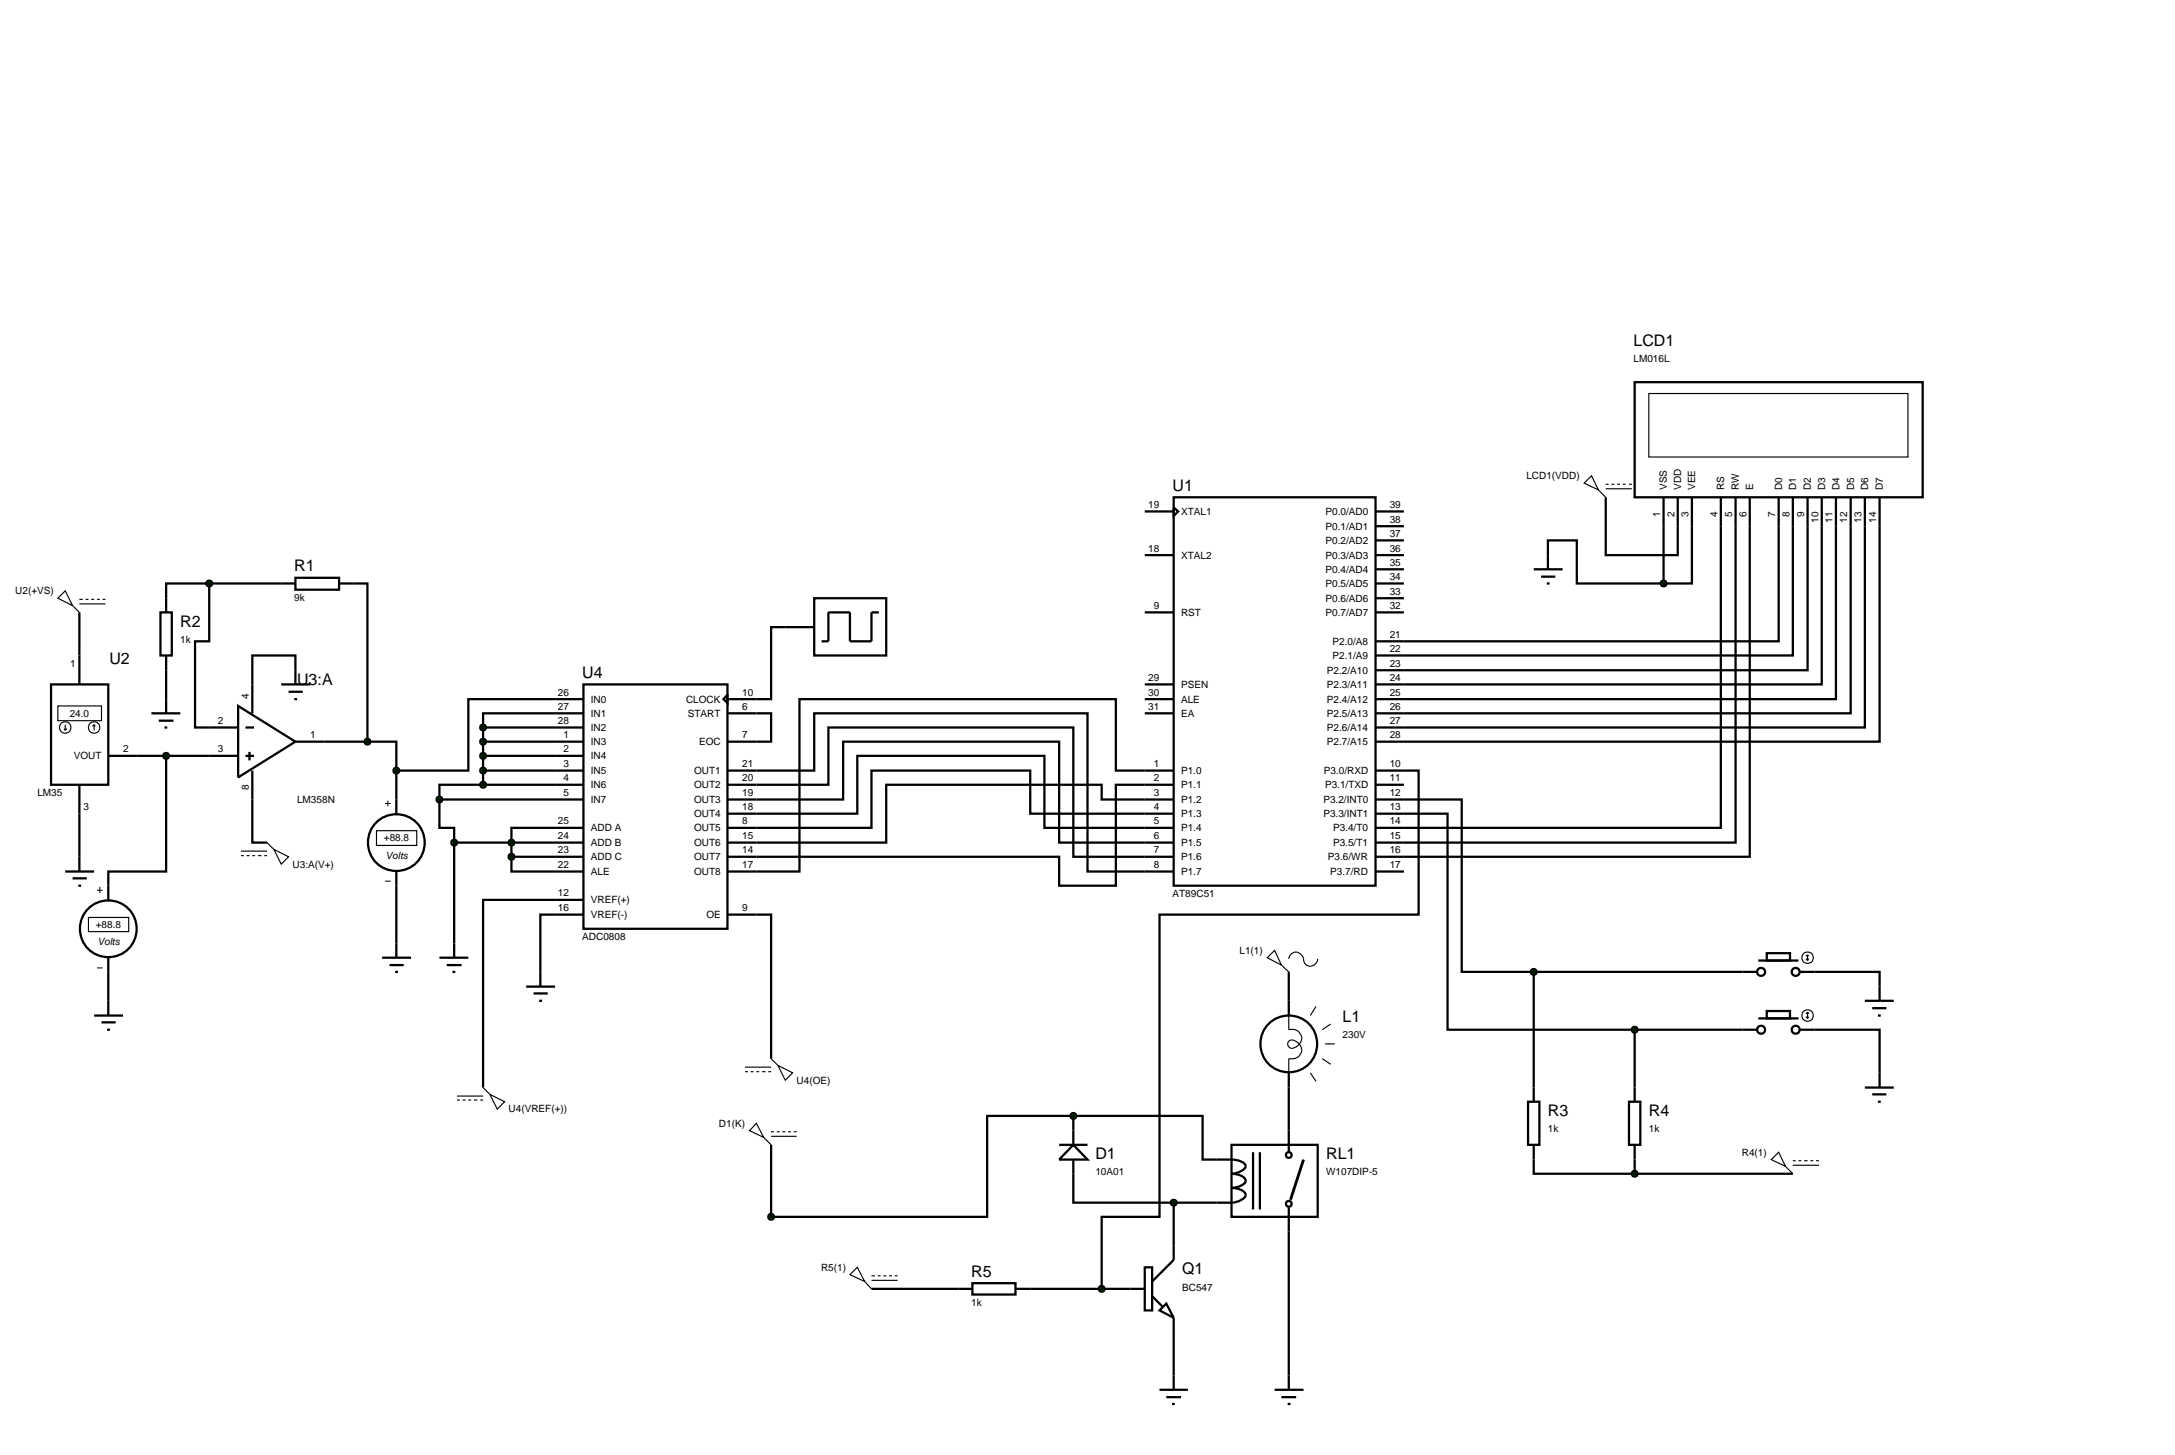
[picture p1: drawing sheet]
<svg xmlns="http://www.w3.org/2000/svg" width="384mm" height="257mm" viewBox="0 0 384 257" stroke-linecap="round" stroke-linejoin="round" font-family="sans-serif">
<g fill="none" stroke="#000" stroke-width=".4">
<path d="M288.3 67.4h50.8v20.3h-50.8zM201.9 97.9h5.1M201.9 90.2h5.1M207 87.7h35.6v68.5h-35.6zM207 89.5l.8 .7-.8 .8zM242.6 97.9h5M242.6 90.2h5M242.6 92.8h5M242.6 95.3h5M283.2 87.7v10.2h12.7v-10.2M293.4 87.7v15.2M298.4 87.7v15.2h-5"/>
<path d="M303.5 87.7v58.3h-60.9M306.1 87.7v60.9h-63.5M308.6 87.7v63.4h-66M313.7 87.7v25.4h-71.1M316.2 87.7v27.9h-73.6M318.8 87.7v30.5h-76.2M321.3 87.7v33h-78.7M323.8 87.7v35.6h-81.2M326.4 87.7v38.1h-83.8M328.9 87.7v40.6h-86.3M331.5 87.7v43.1h-88.9M14 108v7.6"/>
<path d="M29.3 118.2v5.1M36.9 102.9h-7.6v2.6M36.9 102.9v10.2h-2.5v15.2h2.5M36.9 102.9h12.7M52.1 118.2v-2.6h-7.6v5.1M62.3 102.9h2.5v27.9M138.5 110.6h-2.5v12.7h-2.6M201.9 108h5.1M242.6 102.9h5M242.6 108h5M242.6 100.4h5M242.6 105.5h5"/>
<path d="M270.5 100.4h5.1M271.8 101.7h2.5M272.8 102.9h.5M273 100.4v-5.1h5.1v7.6h15.3M24.2 133.3h12.7M29.3 133.3v20.4h-10.2v2.5M57.2 130.8h7.6M64.8 130.8h5.1v5.1M69.9 135.9v5.1M85.2 138.4h-7.7v2.6M85.2 128.3h12.7M85.2 128.3v10.1"/>
<path d="M85.2 130.8h12.7M85.2 133.3h12.7M85.2 135.9h12.7M85.2 138.4h12.7M97.9 125.8h-12.7v2.5M97.9 123.3h-15.3v12.6h-12.7M133.4 135.9h10.2v-10.1h48.2v27.9h15.2M133.4 125.8h2.6v5h-2.6M133.4 138.4h12.7v-10.1h43.2v22.8h17.7M201.9 123.3h5.1M201.9 125.8h5.1M201.9 120.7h5.1"/>
<path d="M207 138.4h-10.2v17.8h-10v-5.1h-53.4M207 135.9h-10.2v-12.6h-55.8v30.4h-7.6M242.6 135.9h7.6v25.4h-45.7v53.3h-10.2v12.7M242.6 138.4h5M14 143.5v7.6M44.5 141v7.6h2.6M69.9 156.2v10.2M77.5 141v5h2.6v2.6M77.5 141h20.4M80.1 148.6h17.8M80.1 148.6v17.8M90.2 151.1v2.6h7.7"/>
<path d="M90.2 151.1h7.7M97.9 158.7h-12.7v33.1M97.9 146h-7.7v5.1M133.4 143.5h17.8v-10.2h33v12.7h22.8M133.4 141h15.3v-10.2h38.1v17.8h20.2M207 143.5h-25.3v-7.6h-28v10.1h-20.3M207 141h-12.7v-2.6h-38v10.2h-22.9M242.6 141h15.2v30.4h12.7M242.6 143.5h12.7v38.1h33M242.6 153.7h5M19.1 171.4v5.1M97.9 161.3h-2.6v10.1"/>
<path d="M133.4 161.3h2.6v25.4M227.3 171.4v5.1M270.5 171.4v20.4M270.5 171.4h36.8M320 171.4h11.5v2.6M189.3 196.8h22.8v7.7h2.5M189.3 196.8h-15.2v17.8h-38.1v-12.7M189.3 196.8v2.6M227.3 191.8v7.6M288.3 181.6v10.2M288.3 181.6h19M320 181.6h11.5v7.6"/>
<path d="M189.3 207v5.1h17.7M207 212.1v7.6M207 212.1h7.6M227.3 217.2v25.4M270.5 204.5v2.5h17.8M288.3 207h27.9M288.3 204.5v2.5M153.7 227.3h15.3M181.7 227.3h17.7M207 234.9v7.7"/>
</g>
<path d="M290.8 69.4h45.7v11.2h-45.7z" fill="none" stroke="#000" stroke-width=".2"/>
<path d="M293 102.6l.4-.2-.5 .5zM293.4 102.4l.4 .2 .1 .3zM293.9 102.9l-.1 .3-.4 .2zM292.9 102.9l.5 .5-.4-.2z" fill="#004000" stroke="#000" stroke-width=".4"/>
<path d="M293.4 102.4l.5 .5-.5 .5-.5-.5z" fill="#004000"/>
<g fill="none" stroke="#000" stroke-width=".2">
<path d="M279.4 85.2l1.3-1.3 1.2 2.5zM281.9 86.4l1.3 1.3M283.2 85.4h.5M283.2 86.2h4.6M284.2 85.4h.5M285.2 85.4h.5M286.2 85.4h.5M287.3 85.4h.5M10.2 105.5l1.3-1.3 1.3 2.6zM12.8 106.8l1.2 1.2M14 105.7h.6M14 106.5h4.6"/>
<path d="M15.1 105.7h.5M16.1 105.7h.5M17.1 105.7h.5M18.1 105.7h.5M10.2 124.5h7.7v2.6h-7.7zM11.3 128.5l.2 .3M11.5 127.8v1M11.8 128.5l-.3 .3M16.6 127.8l-.3 .3M16.6 127.8l.2 .3M16.6 127.8v1M80.6 194h.5"/>
<path d="M80.6 193.3h4.6M81.6 194h.5M82.6 194h.5M83.6 194h.6M84.7 194h.5M85.2 191.8l1.2 1.2M86.4 193l2.6 1.3-1.3 1.3z"/>
<circle cx="11.5" cy="128.3" r="1.01"/>
<circle cx="16.6" cy="128.3" r="1.01"/>
</g>
<g fill="none" stroke="#000" stroke-width=".4">
<path d="M14 115.6v5.1M9 120.7h10.1v17.7h-10.1zM14 138.4v5.1M19.1 133.3h5.1M97.9 133.3h5M97.9 135.9h5M97.9 130.8h5M97.9 138.4h5M97.9 125.8h5M97.9 123.3h5M97.9 128.3h5M102.9 120.7h25.4v43.1h-25.4z"/>
<path d="M128.3 122.5v1.5l-.7-.7zM128.3 135.9h5.1M128.3 130.8h5.1M128.3 138.4h5.1M128.3 125.8h5.1M128.3 123.3h5.1M11.5 153.7h5.1M12.8 154.9h2.5M13.8 156.2h.5M14 151.1v2.6M97.9 153.7h5M97.9 148.6h5"/>
<path d="M97.9 146h5M97.9 151.1h5M97.9 158.7h5M97.9 141h5M128.3 153.7h5.1M128.3 148.6h5.1M128.3 146h5.1M128.3 151.1h5.1M128.3 141h5.1M128.3 143.5h5.1M77.5 168.9h5.1M78.8 170.2h2.6"/>
<path d="M79.8 171.4h.5M80.1 166.4v2.5M92.8 174h5.1M94.1 175.2h2.5M95.1 176.5h.5M95.3 171.4v2.6M97.9 161.3h5M128.3 161.3h5.1"/>
</g>
<g fill="#004000" stroke="#000" stroke-width=".4">
<path d="M84.8 128l.4-.2-.5 .5zM85.2 127.8l.4 .2 .1 .3zM85.2 128.8l.5-.5-.1 .3zM84.7 128.3l.5 .5-.3-.1z"/>
<path d="M84.8 130.5l.4-.2-.5 .5zM85.2 130.3l.4 .2 .1 .3zM85.2 131.3l.5-.5-.1 .3zM84.7 130.8l.5 .5-.3-.1z"/>
<path d="M84.8 133l.4-.2-.5 .5zM85.2 132.8l.4 .2 .1 .3zM85.7 133.3l-.1 .3-.4 .2zM84.7 133.3l.5 .5-.3-.1z"/>
<path d="M84.8 135.6l.4-.2-.5 .5zM85.2 135.4l.4 .2 .1 .3zM85.7 135.9l-.1 .3-.4 .2zM84.7 135.9l.5 .5-.4-.2z"/>
<path d="M84.8 138.1l.4-.2-.5 .5zM85.2 137.9l.4 .2 .1 .3zM85.2 138.9l.5-.5-.1 .3zM84.7 138.4l.5 .5-.3-.1z"/>
<path d="M77.1 140.7l.4-.2-.5 .5zM77.5 140.5l.4 .2 .1 .3zM77.5 141.5l.5-.5-.1 .3zM77 141l.5 .5-.4-.2z"/>
</g>
<g fill="#004000">
<path d="M84.7 128.3l.5-.5 .5 .5-.5 .5z"/>
<path d="M84.7 130.8l.5-.5 .5 .5-.5 .5z"/>
<path d="M84.7 133.3l.5-.5 .5 .5-.5 .5z"/>
<path d="M84.7 135.9l.5-.5 .5 .5-.5 .5z"/>
<path d="M84.7 138.4l.5-.5 .5 .5-.5 .5z"/>
<path d="M77.5 140.5l.5 .5-.5 .5-.5-.5z"/>
</g>
<g fill="none" stroke="#000" stroke-width=".4">
<path d="M19.1 156.2v2.5M69.9 141v2.5M69.9 153.7v2.5M19.1 168.9v2.5M67.4 168.9h5.1M68.7 170.2h2.5M69.7 171.4h.5M69.9 166.4v2.5"/>
<circle cx="69.9" cy="148.6" r="5"/>
<circle cx="19.1" cy="163.8" r="5"/>
</g>
<path d="M17.1 157h1M17.6 156.4v1.1M67.9 141.7h1M67.9 155.4h1M68.4 141.2v1M17.1 170.7h1" fill="none" stroke="#000" stroke-width=".18"/>
<path d="M66.4 146.5h7.1v2.6h-7.1zM15.6 161.8h7.1v2.5h-7.1zM131.4 189h.5M131.4 188.2h4.6M132.4 189h.5M133.4 189h.5M134.4 189h.6M135.5 189h.5M136 186.7l1.2 1.2M137.2 187.9l2.6 1.3-1.3 1.3z" fill="none" stroke="#000" stroke-width=".2"/>
<path d="M28.9 133l.4-.2-.5 .5zM29.3 132.8l.3 .1 .2 .4zM29.8 133.3l-.2 .4-.3 .1zM28.8 133.3l.5 .5-.4-.2z" fill="#004000" stroke="#000" stroke-width=".4"/>
<path d="M28.8 133.3l.5-.5 .5 .5-.5 .5z" fill="#004000"/>
<path d="M16.6 179.1h5.1M19.1 176.5v2.6M17.9 180.3h2.5M18.9 181.6h.5" fill="none" stroke="#000" stroke-width=".4"/>
<g fill="#004000" stroke="#000" stroke-width=".4">
<path d="M89.8 148.3l.4-.2-.5 .5zM90.2 148.1l.4 .2 .1 .3zM90.7 148.6l-.1 .3-.4 .2zM89.7 148.6l.5 .5-.4-.2z"/>
<path d="M89.8 150.8l.4-.2-.5 .5zM90.2 150.6l.4 .2 .1 .3zM90.2 151.6l.5-.5-.1 .3zM89.7 151.1l.5 .5-.4-.2z"/>
</g>
<g fill="#004000">
<path d="M90.2 148.1l.5 .5-.5 .5-.5-.5z"/>
<path d="M89.7 151.1l.5-.5 .5 .5-.5 .5z"/>
</g>
<path d="M42.5 150.9h.5M42.5 150.1h4.6M43.5 150.9h.5M44.5 150.9h.5M45.5 150.9h.6M46.6 150.9h.5M47.1 148.6l1.2 1.2M48.3 149.8l2.6 1.3-1.3 1.3z" fill="none" stroke="#000" stroke-width=".2"/>
<g fill="none" stroke="#000" stroke-width=".4">
<path d="M28.3 108h2v7.6h-2zM29.3 105.5v2.5M29.3 115.6v2.6M49.6 102.9h2.5M52.1 101.9h7.7v2.1h-7.7zM52.1 118.2v2.5M59.8 102.9h2.5M26.7 125.8h5.1M28 127.1h2.6M29 128.3h.5M29.3 123.3v2.5M49.6 120.7h5.1"/>
<path d="M50.9 122h2.5M51.9 123.3h.5"/>
</g>
<g fill="#004000" stroke="#000" stroke-width=".4">
<path d="M36.5 102.6l.4-.2-.5 .5zM36.9 102.4l.3 .1 .2 .4zM36.9 103.4l.5-.5-.2 .4zM36.4 102.9l.5 .5-.4-.2z"/>
<path d="M64.5 130.4l.3-.1-.5 .5zM64.8 130.3l.4 .2 .1 .3zM64.8 131.3l.5-.5-.1 .3zM64.3 130.8l.5 .5-.4-.2z"/>
<path d="M69.5 135.6l.4-.2-.5 .5zM69.9 135.4l.4 .2 .1 .3zM70.4 135.9l-.1 .3-.4 .2zM69.4 135.9l.5 .5-.4-.2z"/>
</g>
<g fill="#004000">
<path d="M36.4 102.9l.5-.5 .5 .5-.5 .5z"/>
<path d="M64.8 130.3l.5 .5-.5 .5-.5-.5z"/>
<path d="M69.4 135.9l.5-.5 .5 .5-.5 .5z"/>
</g>
<path d="M36.9 128.3h5.1M36.9 133.3h5.1M42 124.5l10.1 6.3-10.1 6.3zM43.3 128.3h1.5M43.3 133.3h1.5M44 132.6v1.5M44.5 120.7v5.1M44.5 135.9v5.1M52.1 130.8h5.1" fill="none" stroke="#000" stroke-width=".4"/>
<path d="M79.7 148.3l.4-.2-.5 .5zM80.1 148.1l.3 .1 .2 .4zM80.6 148.6l-.2 .4-.3 .1zM79.6 148.6l.5 .5-.4-.2z" fill="#004000" stroke="#000" stroke-width=".4"/>
<path d="M80.1 148.1l.5 .5-.5 .5-.5-.5z" fill="#004000"/>
<g fill="none" stroke="#000" stroke-width=".4">
<path d="M138.5 110.6h5.1M143.6 105.5h12.7v10.1h-12.7zM155 108h-1.3v5.1h-3.8v-5.1h-3.8v5.1h-1.2M307.3 171.4h2.6M310.1 169.4h7.1M310.1 179.6h7.1M311.6 168.1h4.1v1.3h-4.1zM311.6 178.3h4.1v1.3h-4.1zM317.5 171.4h2.5M328.9 176.5h5.1M330.2 177.8h2.5M331.2 179.1h.5"/>
<path d="M331.5 174v2.5M269.5 194.3h2v7.6h-2zM270.5 191.8v2.5M287.3 194.3h2v7.6h-2zM288.3 191.8v2.5M307.3 181.6h2.6M317.5 181.6h2.5M328.9 191.8h5.1M330.2 193h2.5M331.2 194.3h.5M331.5 189.2v2.6M270.5 201.9v2.6"/>
<path d="M288.3 201.9v2.6"/>
<circle cx="310.6" cy="171.4" r=".7"/>
<circle cx="316.7" cy="171.4" r=".7"/>
<circle cx="310.6" cy="181.6" r=".7"/>
<circle cx="316.7" cy="181.6" r=".7"/>
</g>
<g fill="none" stroke="#000" stroke-width=".2">
<path d="M318.5 169.1l.3 .3M318.5 179.3l.3 .3M318.8 168.4v1M318.8 178.5v1.1M318.8 168.4l-.3 .2M318.8 168.4l.2 .2M318.8 178.5l-.3 .3M318.8 178.5l.2 .3M319 169.1l-.2 .3M319 179.3l-.2 .3"/>
<circle cx="318.8" cy="168.9" r="1.01"/>
<circle cx="318.8" cy="179.1" r="1.01"/>
</g>
<path d="M270.1 171.1l.4-.2-.5 .5zM270.5 170.9l.3 .1 .2 .4zM271 171.4l-.1 .3-.4 .2zM270 171.4l.5 .5-.4-.2z" fill="#004000" stroke="#000" stroke-width=".4"/>
<path d="M270 171.4l.5-.5 .5 .5-.5 .5z" fill="#004000"/>
<path d="M312.4 204.5l1.3-1.3 1.2 2.5zM314.9 205.7l1.3 1.3M316.2 204.7h.5M316.2 205.5h4.6M317.2 204.7h.5M318.2 204.7h.6M319.3 204.7h.5M320.3 204.7h.5" fill="none" stroke="#000" stroke-width=".2"/>
<path d="M288 206.6l.3-.1-.5 .5zM288.3 206.5l.4 .2 .1 .3zM288.3 207.5l.5-.5-.2 .4zM287.8 207l.5 .5-.3-.1z" fill="#004000" stroke="#000" stroke-width=".4"/>
<path d="M288.3 206.5l.5 .5-.5 .5-.5-.5z" fill="#004000"/>
<g fill="none" stroke="#000" stroke-width=".4">
<path d="M227.3 176.5v2.6M189.3 199.4v2.5M227.3 189.2v2.6M227.3 199.4v3.8M186.8 201.9h5M189.3 201.9l2.5 2.6h-5zM189.3 204.5v2.5M207 219.7v2.5l-3.8 3.8M214.6 204.5a8.7 8.7 0 0 1 4.3 .3l.7 .6 .1 .3a2.73 2.73 0 0 1-2.5 1.3 3.1 3.1 0 0 1 2.4 .9l.1 .4a2.7 2.7 0 0 1-2.5 1.2 3.1 3.1 0 0 1 2.4 .9 .9 .9 0 0 1-.7 1.2 6.7 6.7 0 0 1-4.3 .5M217.2 201.9h15.2v12.7h-15.2zM221 203.2v10.1M222.2 203.2v10.1"/>
<path d="M227.3 212.8v4.4M199.4 227.3h2.5M201.9 223.5h1.3v7.6h-1.3zM203.2 228.6l1.8 1.8M205.7 229.9l1.3 2.5-2.5-1.3zM207 232.4v2.5M204.5 245.1h5M205.7 246.4h2.6M206.7 247.6h.5M207 242.6v2.5"/>
<circle cx="227.3" cy="184.1" r="5"/>
<circle cx="227.3" cy="203.7" r=".51"/>
<circle cx="227.3" cy="212.3" r=".51"/>
</g>
<path d="M229.9 204.5l-2.3 7.1" fill="none" stroke="#000" stroke-width=".5"/>
<g fill="none" stroke="#000" stroke-width=".2">
<path d="M227.3 179.1v2.5a1.68 1.68 0 0 1 2.2 1.2 1.68 1.68 0 0 1-1.4 2 .75 .75 0 0 1-1-.7 .75 .75 0 0 1 1-.6 1.68 1.68 0 0 1 1.4 1.2 1.68 1.68 0 0 1-.6 1.7l-.9 .3h-.7v2.5M232.1 177.5l-1 1.6M133.4 198.1l1.3 2.5-2.5-1.2zM136 199.6h.5M137 199.6h.5M138 199.6h.5M139 199.6h.5M140 199.6h.5M231.1 189.2l1 1.5M233.2 186.7l1.5 1M233.7 184.1h1.7M234.7 180.6l-1.5 1"/>
<path d="M134.7 200.6l1.3 1.3M136 200.4h4.5"/>
</g>
<g fill="#004000" stroke="#000" stroke-width=".4">
<path d="M206.6 211.8l.4-.2-.5 .5zM207 211.6l.3 .1 .2 .4zM207.5 212.1l-.1 .3-.4 .2zM206.5 212.1l.5 .5-.4-.2z"/>
<path d="M135.6 214.3l.4-.2-.5 .5zM136 214.1l.4 .2 .1 .3zM136.5 214.6l-.2 .4-.3 .1zM135.5 214.6l.5 .5-.3-.1z"/>
<path d="M189 196.4l.3-.1-.5 .5zM189.3 196.3l.3 .1 .2 .4zM189.8 196.8l-.1 .3-.4 .2zM188.8 196.8l.5 .5-.4-.2z"/>
</g>
<g fill="#004000">
<path d="M206.5 212.1l.5-.5 .5 .5-.5 .5z"/>
<path d="M135.5 214.6l.5-.5 .5 .5-.5 .5z"/>
<path d="M189.3 196.3l.5 .5-.5 .5-.5-.5z"/>
</g>
<path d="M223.5 168.9l1.3-1.3 1.2 2.6zM226 170.2l1.3 1.2M227.3 169.1a1.3 1.3 0 0 1 1.3-1.2 1.3 1.3 0 0 1 1.3 1.2 1.25 1.25 0 0 0 1.3 1.3 1.25 1.25 0 0 0 1.2-1.3" fill="none" stroke="#000" stroke-width=".2"/>
<path d="M224.8 245.1h5.1M226 246.4h2.6M227.1 247.6h.5M227.3 242.6v2.5" fill="none" stroke="#000" stroke-width=".4"/>
<path d="M288 181.2l.3-.1-.5 .5zM288.3 181.1l.4 .2 .1 .3zM288.3 182.1l.5-.5-.2 .4zM287.8 181.6l.5 .5-.3-.1z" fill="#004000" stroke="#000" stroke-width=".4"/>
<path d="M288.3 181.1l.5 .5-.5 .5-.5-.5z" fill="#004000"/>
<path d="M169 227.3h2.5M171.5 226.3h7.6v2h-7.6zM179.1 227.3h2.6" fill="none" stroke="#000" stroke-width=".4"/>
<path d="M151.2 223.5l1.3 2.5-2.6-1.2zM152.5 226l1.2 1.3M153.7 225h.6M153.7 225.8h4.6M154.8 225h.5M155.8 225h.5M156.8 225h.5M157.8 225h.5" fill="none" stroke="#000" stroke-width=".2"/>
<path d="M193.9 227l.4-.2-.5 .5zM194.3 226.8l.4 .2 .1 .3zM194.3 227.8l.5-.5-.2 .4zM193.8 227.3l.5 .5-.3-.1z" fill="#004000" stroke="#000" stroke-width=".4"/>
<path d="M193.8 227.3l.5-.5 .5 .5-.5 .5z" fill="#004000"/>
<g font-size="2.8">
<text x="288.1" y="61.1">LCD1</text>
<text x="206.8" y="86.6">U1</text>
<text x="51.9" y="100.8">R1</text>
<text x="31.8" y="110.6">R2</text>
<text x="19.3" y="117.1">U2</text>
<text x="102.7" y="119.6">U4</text>
<text x="52.4" y="120.9">U3:A</text>
<text x="236.8" y="180.2">L1</text>
<text x="273" y="196.9">R3</text>
<text x="290.8" y="196.9">R4</text>
<text x="193.2" y="204.5">D1</text>
<text x="233.9" y="204.5">RL1</text>
<text x="171.3" y="225.2">R5</text>
<text x="208.5" y="224.8">Q1</text>
</g>
<g font-size="1.8">
<text x="288.1" y="63.9">LM016L</text>
<text x="202.5" y="89.6">19</text>
<text x="245.1" y="89.6">39</text>
<text x="269.2" y="84.5">LCD1(VDD)</text>
<text x="294" y="86.4" transform="rotate(-90 294 86.4)">VSS</text>
<text x="296.5" y="86.4" transform="rotate(-90 296.5 86.4)">VDD</text>
<text x="299" y="86.4" transform="rotate(-90 299 86.4)">VEE</text>
<text x="304.1" y="86.4" transform="rotate(-90 304.1 86.4)">RS</text>
<text x="306.7" y="86.4" transform="rotate(-90 306.7 86.4)">RW</text>
<text x="309.2" y="86.4" transform="rotate(-90 309.2 86.4)">E</text>
<text x="314.3" y="86.4" transform="rotate(-90 314.3 86.4)">D0</text>
<text x="316.8" y="86.4" transform="rotate(-90 316.8 86.4)">D1</text>
<text x="319.4" y="86.4" transform="rotate(-90 319.4 86.4)">D2</text>
<text x="321.9" y="86.4" transform="rotate(-90 321.9 86.4)">D3</text>
<text x="324.4" y="86.4" transform="rotate(-90 324.4 86.4)">D4</text>
<text x="327" y="86.4" transform="rotate(-90 327 86.4)">D5</text>
<text x="329.5" y="86.4" transform="rotate(-90 329.5 86.4)">D6</text>
<text x="332.1" y="86.4" transform="rotate(-90 332.1 86.4)">D7</text>
<text x="208.3" y="90.8">XTAL1</text>
<text x="233.8" y="90.8">P0.0/AD0</text>
<text x="233.8" y="93.4">P0.1/AD1</text>
<text x="233.8" y="95.9">P0.2/AD2</text>
<text x="245.1" y="92.2">38</text>
<text x="245.1" y="94.7">37</text>
<text x="292.8" y="91.2" transform="rotate(-90 292.8 91.2)">1</text>
<text x="295.3" y="91.2" transform="rotate(-90 295.3 91.2)">2</text>
<text x="297.8" y="91.2" transform="rotate(-90 297.8 91.2)">3</text>
<text x="302.9" y="91.2" transform="rotate(-90 302.9 91.2)">4</text>
<text x="305.5" y="91.2" transform="rotate(-90 305.5 91.2)">5</text>
<text x="308" y="91.2" transform="rotate(-90 308 91.2)">6</text>
<text x="313.1" y="91.2" transform="rotate(-90 313.1 91.2)">7</text>
<text x="315.6" y="91.2" transform="rotate(-90 315.6 91.2)">8</text>
<text x="318.2" y="91.2" transform="rotate(-90 318.2 91.2)">9</text>
<text x="320.7" y="92.2" transform="rotate(-90 320.7 92.2)">10</text>
<text x="323.2" y="92.2" transform="rotate(-90 323.2 92.2)">11</text>
<text x="325.8" y="92.2" transform="rotate(-90 325.8 92.2)">12</text>
<text x="328.3" y="92.2" transform="rotate(-90 328.3 92.2)">13</text>
<text x="330.9" y="92.2" transform="rotate(-90 330.9 92.2)">14</text>
<text x="202.5" y="97.3">18</text>
<text x="208.3" y="98.5">XTAL2</text>
<text x="233.8" y="98.5">P0.3/AD3</text>
<text x="233.8" y="101">P0.4/AD4</text>
<text x="245.1" y="97.3">36</text>
<text x="245.1" y="99.8">35</text>
<text x="2.7" y="104.8">U2(+VS)</text>
<text x="51.9" y="106">9k</text>
<text x="203.5" y="107.4">9</text>
<text x="233.8" y="103.5">P0.5/AD5</text>
<text x="233.8" y="106.1">P0.6/AD6</text>
<text x="245.1" y="102.3">34</text>
<text x="245.1" y="104.9">33</text>
<text x="245.1" y="107.4">32</text>
<text x="31.8" y="113.4">1k</text>
<text x="208.3" y="108.6">RST</text>
<text x="233.8" y="108.6">P0.7/AD7</text>
<text x="235" y="113.7">P2.0/A8</text>
<text x="245.1" y="112.5">21</text>
<text x="12.4" y="117.6">1</text>
<text x="234" y="118.8">P2.2/A10</text>
<text x="235" y="116.2">P2.1/A9</text>
<text x="245.1" y="115">22</text>
<text x="245.1" y="117.6">23</text>
<text x="43.9" y="123.3" transform="rotate(-90 43.9 123.3)">4</text>
<text x="98.4" y="125.2">27</text>
<text x="98.4" y="122.7">26</text>
<text x="104.2" y="123.9">IN0</text>
<text x="121" y="123.9">CLOCK</text>
<text x="130.9" y="125.2">6</text>
<text x="130.9" y="122.7">10</text>
<text x="202.5" y="122.7">30</text>
<text x="202.5" y="125.2">31</text>
<text x="202.5" y="120.1">29</text>
<text x="208.3" y="123.9">ALE</text>
<text x="208.3" y="121.3">PSEN</text>
<text x="234" y="121.3">P2.3/A11</text>
<text x="234" y="123.9">P2.4/A12</text>
<text x="245.1" y="120.1">24</text>
<text x="245.1" y="122.7">25</text>
<text x="245.1" y="125.2">26</text>
<text x="12.3" y="126.4">24.0</text>
<text x="38.4" y="127.7">2</text>
<text x="54.7" y="130.2">1</text>
<text x="98.4" y="127.7">28</text>
<text x="99.4" y="130.2">1</text>
<text x="104.2" y="131.4">IN3</text>
<text x="104.2" y="128.9">IN2</text>
<text x="104.2" y="126.4">IN1</text>
<text x="121.3" y="126.4">START</text>
<text x="123.3" y="131.4">EOC</text>
<text x="130.9" y="130.2">7</text>
<text x="208.3" y="126.4">EA</text>
<text x="234" y="131.4">P2.7/A15</text>
<text x="234" y="126.4">P2.5/A13</text>
<text x="234" y="128.9">P2.6/A14</text>
<text x="245.1" y="130.2">28</text>
<text x="245.1" y="127.7">27</text>
<text x="13" y="133.9">VOUT</text>
<text x="21.7" y="132.7">2</text>
<text x="38.4" y="132.7">3</text>
<text x="99.4" y="132.7">2</text>
<text x="99.4" y="135.3">3</text>
<text x="99.4" y="137.8">4</text>
<text x="104.2" y="133.9">IN4</text>
<text x="104.2" y="136.5">IN5</text>
<text x="122.4" y="136.5">OUT1</text>
<text x="130.9" y="135.3">21</text>
<text x="130.9" y="137.8">20</text>
<text x="203.5" y="135.3">1</text>
<text x="203.5" y="137.8">2</text>
<text x="208.3" y="136.5">P1.0</text>
<text x="233.5" y="136.5">P3.0/RXD</text>
<text x="245.1" y="135.3">10</text>
<text x="245.1" y="137.8">11</text>
<text x="6.6" y="140.4">LM35</text>
<text x="14.7" y="142.8">3</text>
<text x="43.9" y="139.4" transform="rotate(-90 43.9 139.4)">8</text>
<text x="52.4" y="141.7">LM358N</text>
<text x="99.4" y="140.4">5</text>
<text x="104.2" y="139">IN6</text>
<text x="104.2" y="141.6">IN7</text>
<text x="122.4" y="139">OUT2</text>
<text x="122.4" y="141.6">OUT3</text>
<text x="130.9" y="142.9">18</text>
<text x="130.9" y="140.4">19</text>
<text x="203.5" y="140.4">3</text>
<text x="203.5" y="142.9">4</text>
<text x="208.3" y="139">P1.1</text>
<text x="208.3" y="141.6">P1.2</text>
<text x="233.4" y="141.6">P3.2/INT0</text>
<text x="233.7" y="139">P3.1/TXD</text>
<text x="245.1" y="140.4">12</text>
<text x="245.1" y="142.9">13</text>
<text x="67.7" y="148.4">+88.8</text>
<text x="98.4" y="148">24</text>
<text x="98.4" y="145.4">25</text>
<text x="104.2" y="149.2">ADD B</text>
<text x="104.2" y="146.6">ADD A</text>
<text x="122.4" y="146.6">OUT5</text>
<text x="122.4" y="149.2">OUT6</text>
<text x="122.4" y="144.1">OUT4</text>
<text x="130.9" y="145.4">8</text>
<text x="130.9" y="148">15</text>
<text x="203.5" y="145.4">5</text>
<text x="203.5" y="148">6</text>
<text x="208.3" y="144.1">P1.3</text>
<text x="208.3" y="146.6">P1.4</text>
<text x="208.3" y="149.2">P1.5</text>
<text x="233.4" y="144.1">P3.3/INT1</text>
<text x="235.1" y="146.6">P3.4/T0</text>
<text x="235.1" y="149.2">P3.5/T1</text>
<text x="245.1" y="145.4">14</text>
<text x="245.1" y="148">15</text>
<text x="51.6" y="153">U3:A(V+)</text>
<text x="68" y="151.5">Volts</text>
<text x="98.4" y="150.5">23</text>
<text x="98.4" y="153.1">22</text>
<text x="104.2" y="151.7">ADD C</text>
<text x="104.2" y="154.3">ALE</text>
<text x="122.4" y="151.7">OUT7</text>
<text x="122.4" y="154.3">OUT8</text>
<text x="130.9" y="150.5">14</text>
<text x="130.9" y="153.1">17</text>
<text x="203.5" y="150.5">7</text>
<text x="203.5" y="153.1">8</text>
<text x="208.3" y="151.7">P1.6</text>
<text x="208.3" y="154.3">P1.7</text>
<text x="234.2" y="151.7">P3.6/WR</text>
<text x="234.6" y="154.3">P3.7/RD</text>
<text x="245.1" y="153.1">17</text>
<text x="245.1" y="150.5">16</text>
<text x="98.4" y="158.1">12</text>
<text x="98.4" y="160.7">16</text>
<text x="104.2" y="159.3">VREF(+)</text>
<text x="104.2" y="161.9">VREF(-)</text>
<text x="124.6" y="161.9">OE</text>
<text x="130.9" y="160.7">9</text>
<text x="206.8" y="158.2">AT89C51</text>
<text x="16.9" y="163.6">+88.8</text>
<text x="17.2" y="166.7">Volts</text>
<text x="102.7" y="165.8">ADC0808</text>
<text x="218.6" y="168.2">L1(1)</text>
<text x="236.8" y="183">230V</text>
<text x="140.5" y="191.1">U4(OE)</text>
<text x="89.7" y="196.2">U4(VREF(+))</text>
<text x="126.8" y="198.7">D1(K)</text>
<text x="273" y="199.7">1k</text>
<text x="290.8" y="199.7">1k</text>
<text x="307.2" y="203.8">R4(1)</text>
<text x="193.2" y="207.3">10A01</text>
<text x="233.9" y="207.3">W107DIP-5</text>
<text x="144.8" y="224.1">R5(1)</text>
<text x="208.5" y="227.6">BC547</text>
<text x="171.3" y="230.3">1k</text>
</g>
</svg>
